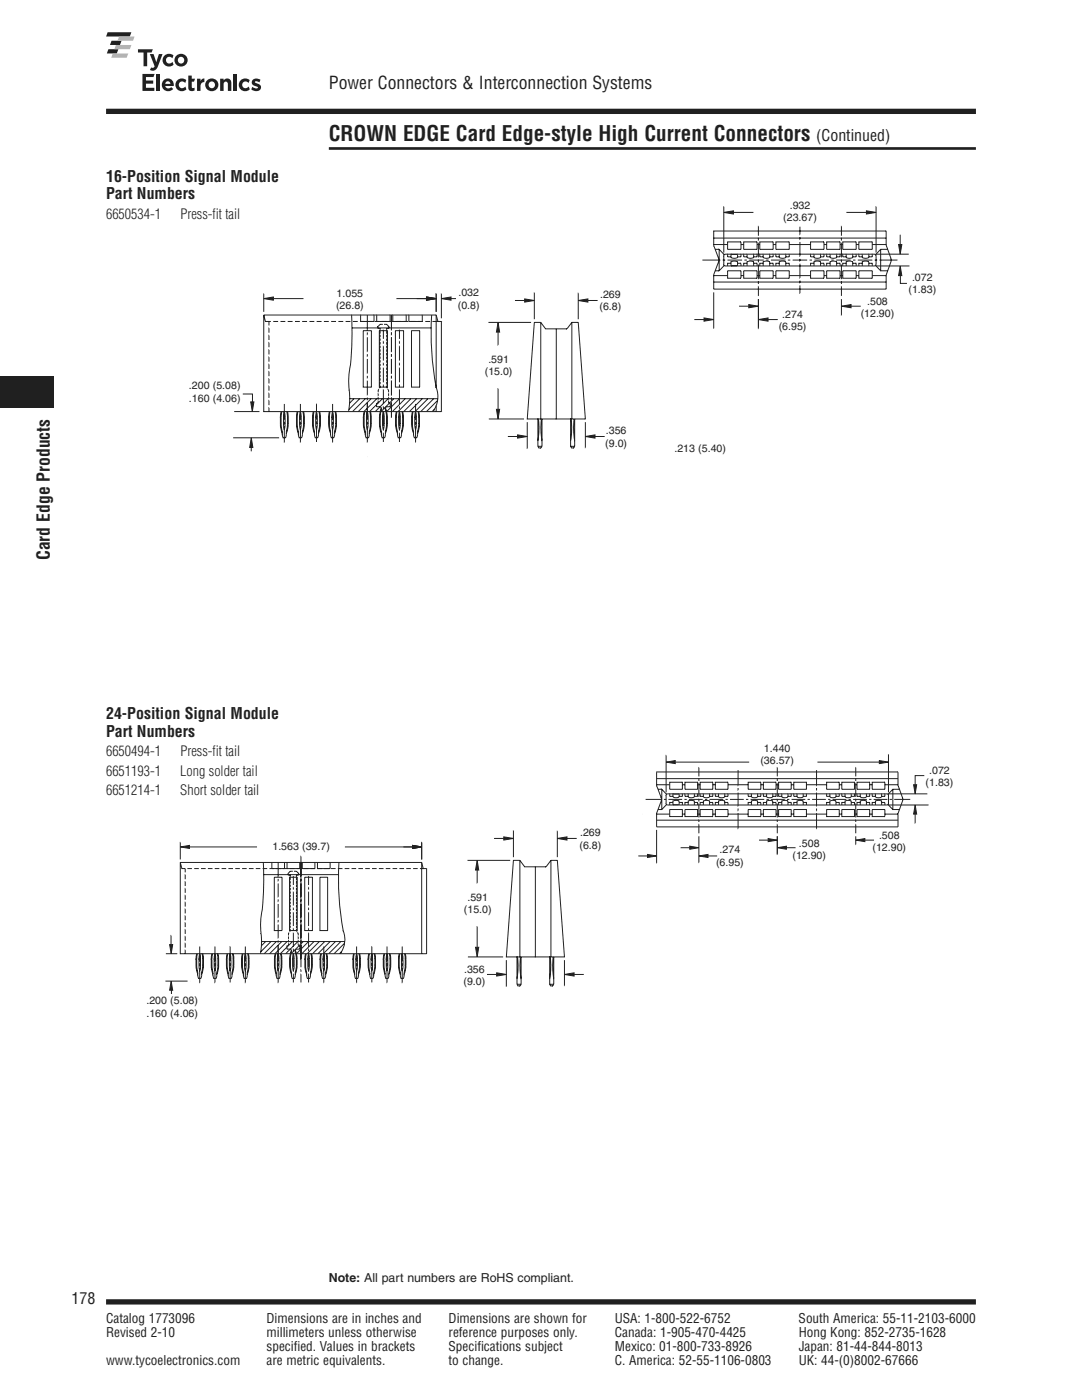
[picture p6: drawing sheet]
<svg xmlns="http://www.w3.org/2000/svg" width="216mm" height="279mm" viewBox="0 0 216 279" stroke-linecap="round" stroke-linejoin="round" font-family="sans-serif">
<path d="M21.2 259.8h173.5" fill="none" stroke="#231f20" stroke-width="1.1" stroke-linecap="butt"/>
<path d="M65.6 29.6h129.1" fill="none" stroke="#231f20" stroke-width=".53"/>
<path d="M0 83.6h10.6v40.2h-10.6z" fill="#fff"/>
<path d="M0 75.1h10.6v6.4h-10.6z" fill="#231f20"/>
<g fill="#fff">
<path d="M65.6 254h129.1v3.2h-129.1z"/>
<path d="M154.5 6.4h40.2v12.3h-40.2z"/>
</g>
<path d="M21.2 22.2h173.5" fill="none" stroke="#231f20" stroke-width="1.1" stroke-linecap="butt"/>
<path d="M21.2 6.4h40.2v13.8h-40.2z" fill="#fff"/>
<g fill="#231f20">
<path d="M21.5 6.4h4.7l-.3 .9h-4.7z"/>
<path d="M22.3 8.1h2l-.4 .9h-2z"/>
<path d="M21.6 9.8h2l-.3 .9h-2z"/>
</g>
<g fill="#b1b4b6">
<path d="M23.8 7.3h3.1l-.4 .8h-3.1z"/>
<path d="M23.1 9h3.1l-.3 .8h-3.1z"/>
<path d="M22.5 10.7h3.1l-.3 .8h-3.1z"/>
</g>
<g fill="#231f20">
<path d="M29.9 10.8h.7l.6 1.6 .5-1.6h.7l-.9 2.5a1.05 1.05 0 0 1-1.6 .7l.3-.5h.4l.3-.3z"/>
<path d="M27.5 9.8h3l-.3 .7h-.8v2.7h-.8v-2.7h-1.1z"/>
<path d="M32.9 11a1.34 1.34 0 0 1 1.7 .1l-.2 .5a.69 .69 0 0 0-1.1-.1 .69 .69 0 0 0 .1 1.1 .69 .69 0 0 0 1-.3l.2 .6a1.28 1.28 0 0 1-1.8-.1 1.28 1.28 0 0 1 .1-1.8z"/>
<path d="M28.4 14.8h2.5l-.3 .6h-1.5v.7h1.5v.6h-1.5v.8h1.7v.6h-2.4z"/>
<path d="M31.2 14.8h.7v3.3h-.7z"/>
<path d="M37.6 15.1h.7v.6h.6l-.2 .6h-.4v1a.33 .33 0 0 0 .5 .2v.5l-.3 .2a.7 .7 0 0 1-.9-.7z"/>
<path d="M43.9 15.7h.7v.4a.84 .84 0 0 1 1-.4 .84 .84 0 0 1 .6 .9v1.5h-.7l-.1-1.6a.43 .43 0 0 0-.7 0l-.1 1.6h-.7z"/>
<path d="M46.6 14.8h.7v.6h-.7z"/>
<path d="M46.6 15.7h.7v2.4h-.7z"/>
<path d="M50.5 15.9a1.33 1.33 0 0 1 1.5 0l-.2 .5-.3-.1a.45 .45 0 0 0-.6 .1l.1 .1a1.06 1.06 0 0 1 1 1.2 1.31 1.31 0 0 1-1.9 .1l.2-.5 .3 .2a.58 .58 0 0 0 .9 0l-.2-.2a1.03 1.03 0 0 1-1-1.2z"/>
<path d="M35.5 15.9a1.34 1.34 0 0 1 1.7 .1l-.2 .6a.69 .69 0 0 0-1.1-.2 .69 .69 0 0 0 .1 1.1 .69 .69 0 0 0 1-.2l.2 .5a1.28 1.28 0 0 1-1.9 0 1.28 1.28 0 0 1 .2-1.9z"/>
<path d="M48.1 15.9a1.34 1.34 0 0 1 1.7 .1l-.2 .6a.69 .69 0 0 0-1.1-.2 .69 .69 0 0 0 .1 1.1 .69 .69 0 0 0 1-.2l.2 .5a1.28 1.28 0 0 1-1.8 0 1.28 1.28 0 0 1 .1-1.9z"/>
<path d="M39.3 15.7h.7v.5a.75 .75 0 0 1 .8-.5v.7a.72 .72 0 0 0-.8 .8v.9h-.7z"/>
<path d="M35.5 12a.66 .66 0 0 1 1.3 0 .66 .66 0 0 1-1.3 0zM34.8 12a1.3 1.3 0 0 0 2.6 0 1.3 1.3 0 0 0-2.6 0z"/>
<path d="M33.2 16.3a.51 .51 0 0 1 .8 .4h-1zM32.8 15.9a1.29 1.29 0 0 0-.2 1.9 1.29 1.29 0 0 0 2-.1l-.4-.3-.2 .1a.66 .66 0 0 1-1-.3h1.7a1.22 1.22 0 0 0-.5-1.3 1.22 1.22 0 0 0-1.4 0z"/>
<path d="M41.6 16.9a.66 .66 0 0 1 1.3 0 .66 .66 0 0 1-1.3 0zM41 17a1.3 1.3 0 0 0 2.6 0 1.3 1.3 0 0 0-2.6 0z"/>
</g>
<g fill="#fff">
<path d="M65.6 24.9h129.1v4.2h-129.1z"/>
<path d="M21.2 6.4h40.2v13.8h-40.2z"/>
</g>
<g fill="#231f20">
<path d="M21.5 6.4h4.7l-.3 .9h-4.7z"/>
<path d="M22.3 8.1h2l-.4 .9h-2z"/>
<path d="M21.6 9.8h2l-.3 .9h-2z"/>
</g>
<g fill="#b1b4b6">
<path d="M23.8 7.3h3.1l-.4 .8h-3.1z"/>
<path d="M23.1 9h3.1l-.3 .8h-3.1z"/>
<path d="M22.5 10.7h3.1l-.3 .8h-3.1z"/>
</g>
<g fill="#231f20">
<path d="M29.9 10.8h.7l.6 1.6 .5-1.6h.7l-.9 2.5a1.05 1.05 0 0 1-1.6 .7l.3-.5h.4l.3-.3z"/>
<path d="M27.5 9.8h3l-.3 .7h-.8v2.7h-.8v-2.7h-1.1z"/>
<path d="M32.9 11a1.34 1.34 0 0 1 1.7 .1l-.2 .5a.69 .69 0 0 0-1.1-.1 .69 .69 0 0 0 .1 1.1 .69 .69 0 0 0 1-.3l.2 .6a1.28 1.28 0 0 1-1.8-.1 1.28 1.28 0 0 1 .1-1.8z"/>
<path d="M28.4 14.8h2.5l-.3 .6h-1.5v.7h1.5v.6h-1.5v.8h1.7v.6h-2.4z"/>
<path d="M31.2 14.8h.7v3.3h-.7z"/>
<path d="M37.6 15.1h.7v.6h.6l-.2 .6h-.4v1a.33 .33 0 0 0 .5 .2v.5l-.3 .2a.7 .7 0 0 1-.9-.7z"/>
<path d="M43.9 15.7h.7v.4a.84 .84 0 0 1 1-.4 .84 .84 0 0 1 .6 .9v1.5h-.7l-.1-1.6a.43 .43 0 0 0-.7 0l-.1 1.6h-.7z"/>
<path d="M46.6 14.8h.7v.6h-.7z"/>
<path d="M46.6 15.7h.7v2.4h-.7z"/>
<path d="M50.5 15.9a1.33 1.33 0 0 1 1.5 0l-.2 .5-.3-.1a.45 .45 0 0 0-.6 .1l.1 .1a1.06 1.06 0 0 1 1 1.2 1.31 1.31 0 0 1-1.9 .1l.2-.5 .3 .2a.58 .58 0 0 0 .9 0l-.2-.2a1.03 1.03 0 0 1-1-1.2z"/>
<path d="M35.5 15.9a1.34 1.34 0 0 1 1.7 .1l-.2 .6a.69 .69 0 0 0-1.1-.2 .69 .69 0 0 0 .1 1.1 .69 .69 0 0 0 1-.2l.2 .5a1.28 1.28 0 0 1-1.9 0 1.28 1.28 0 0 1 .2-1.9z"/>
<path d="M48.1 15.9a1.34 1.34 0 0 1 1.7 .1l-.2 .6a.69 .69 0 0 0-1.1-.2 .69 .69 0 0 0 .1 1.1 .69 .69 0 0 0 1-.2l.2 .5a1.28 1.28 0 0 1-1.8 0 1.28 1.28 0 0 1 .1-1.9z"/>
<path d="M39.3 15.7h.7v.5a.75 .75 0 0 1 .8-.5v.7a.72 .72 0 0 0-.8 .8v.9h-.7z"/>
<path d="M35.5 12a.66 .66 0 0 1 1.3 0 .66 .66 0 0 1-1.3 0zM34.8 12a1.3 1.3 0 0 0 2.6 0 1.3 1.3 0 0 0-2.6 0z"/>
<path d="M33.2 16.3a.51 .51 0 0 1 .8 .4h-1zM32.8 15.9a1.29 1.29 0 0 0-.2 1.9 1.29 1.29 0 0 0 2-.1l-.4-.3-.2 .1a.66 .66 0 0 1-1-.3h1.7a1.22 1.22 0 0 0-.5-1.3 1.22 1.22 0 0 0-1.4 0z"/>
<path d="M41.6 16.9a.66 .66 0 0 1 1.3 0 .66 .66 0 0 1-1.3 0zM41 17a1.3 1.3 0 0 0 2.6 0 1.3 1.3 0 0 0-2.6 0z"/>
</g>
<g fill="#fff">
<path d="M21.2 141.1h40.2v18.5h-40.2z"/>
<path d="M32.7 167.5h56.7v30.8h-56.7z"/>
</g>
<path d="M36 168.1v3.4M37.8 169h13.5M68.8 169h13.5M84.1 168.1v3.4" fill="none" stroke="#231f20" stroke-width=".2"/>
<path d="M36 169l1.8-.3v.6z" fill-rule="evenodd" fill="#231f20" stroke="#231f20" stroke-width=".2"/>
<path d="M82.3 168.7l1.8 .3-1.8 .3z" fill-rule="evenodd" fill="#00a650" stroke="#231f20" stroke-width=".2"/>
<g fill="none" stroke="#231f20" stroke-width=".2">
<path d="M36 172.1l.3 1.2h.7v.8M36 172.1v18.2M36 172.1h.1M36 172.1h48.1M37 178.6v1M37 177.3v.9M37 175.9v.9M37 174.6v.9M37.4 173.3h.9M38.8 173.3h.9M40.1 173.3h.9M41.5 173.3h.9"/>
<path d="M42.9 173.3h.9M44.2 173.3h.9M45.6 173.3h.9M47 173.3h.9M48.3 173.3h.9M49.7 173.3h.9M51.1 173.3h.9M52.4 173.3h.9M52.6 172.1v4.7l-.2 3.8a18.4 18.4 0 0 0-.3 5.7l.1 2.3-.2 1.7M52.6 174.6h15M53.8 173.3h.9M54.3 172.1l-.1 1.2h2.6v-1.2"/>
<path d="M54.7 175.1h1.6v10.6h-1.6zM55.1 173.3h1M55.5 172.1v2.8M55.5 175.4v.5M55.5 176.3v2.7M55.5 179.5v.4M56.5 173.3h.9M57.3 172.1v1.2h2.5v-1.2M57.8 175.1h1.5v10.6h-1.5zM57.9 173.3h.9M57.9 173.9h.1M57.9 173.9l-.4 .5v.2h.4v.3"/>
<path d="M57.9 175.2v.4M57.9 175.9v.4M57.9 176.5v.5M57.9 177.2v.5M57.9 177.9v.5M57.9 178.6v.4M57.9 179.3v.4M57.9 180v.4M57.9 173.9h.5M58.5 178v2.7M58.5 177.1v.4M58.5 174.9v1.7"/>
<path d="M58.7 173.9h.5M59.2 173.9h.1M59.2 173.9l.4 .5v.2h-.4v.3M59.2 175.2v.4M59.2 175.9v.4M59.2 176.5v.5M59.2 177.2v.5M59.2 177.9v.5M59.2 178.6v.4M59.2 179.3v.4M59.2 180v.4M59.2 173.3h.9"/>
<path d="M60.1 172.1v2.8M60.1 175.4v.5M60.1 176.3v2.7M60.1 179.5v.4M60.1 178v2.7M60.1 177.1v.5M60.1 173.9v2.7M60.1 173v.5M60.1 170.9v1.6M60.3 172.1v1.2h2.5M60.6 173.3h.9M60.8 175.1h1.5l.1 10.6h-1.6z"/>
<path d="M61.6 178v2.7M61.6 177.1v.4M61.6 174.9v1.7M62 173.3h.9M62.8 172.1v1.2M63.3 173.3h.9M63.4 172.1l-.1 1.2M63.8 175.1h1.6v10.6h-1.6zM64.7 173.3h.9M65.9 172.1v1.2h-2.6M66.1 173.3h.9M67.4 173.3h.9"/>
<path d="M67.6 172.1a55.9 55.9 0 0 0 .9 13.7 4.7 4.7 0 0 1-.6 4.5M68.8 173.3h.9M70.2 173.3h.9M71.5 173.3h.9M72.9 173.3h.9M74.3 173.3h.9M75.6 173.3h.9M77 173.3h.9M78.3 173.3h1M79.7 173.3h.9M80.5 169h1.8M81.1 173.3h.9"/>
<path d="M82.3 168.7l1.8 .3-1.8 .3zM82.4 173.3h.9M83.8 173.3h.6M84.1 172.1l.4 1.2M84.1 172.1h.1M84.1 169h.1M84.1 172.1v18.2M84.1 168.1v3.4M84.5 173.3h.6v17h-49.1M85.3 173.3h.1M33 195.8h4.4M33.1 190.3h2.3"/>
<path d="M34.1 186.7v1.8M34.2 195.8h.1M34.2 197.4v1M36 190.3h.1M37 189.6v.7M37 188.2v.9M37 186.8v1M37 185.5v.9M37 184.1v.9M37 182.7v1M37 181.4v.9M37 180v.9"/>
<path d="M38 195.8h.1M39.2 190.3l-.1 2.7 .4 1.4M39.4 190.3l-.1 2.4 .3 2.6h.5l.1-.5 .3-2.1-.2-2.4M39.8 190.4l-.1 2.3 .1 1M39.8 193.7h.1M39.9 190.4h.1M39.9 188.9v2.9M39.9 192.3v.4M39.9 193.2v2.9M39.9 196.1h.1M39.9 190.4l.1 1-.1 2.3M40.5 190.3l.1 2.7-.4 1.4"/>
<path d="M42.3 190.3l-.1 2.7 .3 1.4M42.4 190.3l-.1 2.4 .2 2.1 .2 .5h.4M42.9 190.4l-.2 2.3 .2 1M42.9 193.7h.1M42.9 190.4h.1M42.9 188.9v2.9M42.9 192.3v.4M42.9 193.2v2.9M42.9 196.1h.1M42.9 190.4l.1 1-.1 2.3M43.3 194v.6M43.3 194.6l-.2 .7"/>
<path d="M43.4 190.3l.1 2.4-.2 1.3M43.5 190.3l.1 2.7-.3 1.4M45.3 190.3l-.1 2.7 .3 1.4M45.4 190.3l-.1 2.7 .4 2.3h.5l.1-.5 .2-2.1-.1-2.4M45.9 190.3l.2 1.1-.2 2.3-.1-1zM45.9 193.2v2.9M45.9 192.3v.4M45.9 188.9v2.9M46.5 190.3l.1 2.7-.3 1.4M48.3 190.3l-.1 2.7 .4 1.4M48.5 190.3l-.1 2.4 .3 2.6h.5l.1-.3 .3-2.3M49 188.9v2.9"/>
<path d="M49 192.3v.4M49 193.2v2.9M49.1 191.4l-.2-1.1-.1 1.1 .1 2.3 .2-1M49.1 191.4v1.3M49.4 190.3l.2 1.1M49.6 191.4v1.3M49.6 190.3l.1 2.7-.4 1.4M52.2 187.9h16.6M53 187.9l-.8 .8M54.1 187.9l-2.1 2M54.9 190.3l-.1 2.7 .3 1.4M55 190.3l-.1 2.4 .2 2.1 .2 .5h.4"/>
<path d="M55.2 187.9l-2.5 2.4M55.5 190.4l-.1 2.3 .1 1M55.5 193.7h.1M55.5 190.4h.1M55.5 188.9v2.9M55.5 192.3v.4M55.5 193.2v2.9M55.5 180.4v2.7M55.5 183.6v.4M55.5 184.5v2.7M55.5 187.7v.4M55.5 188.6v2.8"/>
<path d="M55.5 196.1h.1M55.5 190.4l.2 1-.2 2.3M55.9 194v.6M55.9 194.6l-.2 .7M56 190.3l.1 2.4-.2 1.3M56.1 190.3l.1 1.1M56.2 187.9l-2.4 2.4M56.3 191.4l-.1 1.3M56.3 192.7l-.4 1.7M57.3 187.9l-2.4 2.4M57.5 189.9l-.5 .4M57.6 188.3v.3l-.4 .2v.6l.8 .1a1.85 1.85 0 0 1 0 1.6v1.9l.3 2.3h.5l.1-.3 .2-2v-1.9l-.2-1.5 .4 1.8"/>
<path d="M57.6 187.6v.5M57.6 186.9v.5M57.7 186.1l-.1 .6M57.9 180.6v.5M57.9 181.3v.5M57.9 182v.5M57.9 182.7v.4M57.9 183.4v.4M57.9 184v.5M57.9 184.7v.5M57.9 185.4l-.1 .5M58.1 189.7l-.3 1.4v1.6l.4 1.7"/>
<path d="M58.4 187.9l-2.5 2.4M58.5 190.3l.2 1.1-.2 2.3-.1-1zM58.5 194.4v1.7M58.5 193.5v.4M58.5 190.3v2.7M58.5 189.4v.4M58.5 186.2v2.7M58.5 185.3v.4M58.5 182.1v2.7M58.5 181.2v.4M59.2 180.6v.5M59.2 181.3v.5"/>
<path d="M59.2 182v.5M59.2 182.7v.4M59.2 183.4v.4M59.2 184v.5M59.2 184.7v.5M59.2 185.4l.1 .5M59.3 191.4v1.3M59.3 192.7l-.4 1.7M59.4 186.1l.1 .6M59.4 187.9l-1.9 2M59.5 188.3v.3l.3 .2v.6M59.5 187.6v.5"/>
<path d="M59.5 186.9v.5M59.8 189.4h-.7l-.2 .3M60.1 180.4v2.7M60.1 183.6v.4M60.1 184.5v2.7M60.1 187.7v.4M60.1 188.6v2.8M60.1 194.4v1.7M60.1 193.5v.4M60.1 190.3v2.7M60.1 189.4v.4M60.1 186.2v2.7"/>
<path d="M60.1 185.3v.4M60.1 182.1v2.7M60.1 181.2v.4M60.5 187.9l-2.4 2.4M61 190.3l-.2 2.7 .4 1.4M61.1 190.3l-.1 2.7 .3 2.3h.5l.1-.5 .3-2.1-.1-2.4M61.6 194.4v1.7M61.6 193.5v.4M61.6 190.3v2.7M61.6 189.4v.4M61.6 186.2v2.7M61.6 185.3v.4"/>
<path d="M61.6 182.1v2.7M61.6 181.2v.4M61.6 187.9l-2.4 2.4M61.7 191.4l-.1-1.1-.2 1.1 .2 2.3 .1-1M61.7 191.4v1.3M62.2 190.3l.1 2.7-.3 1.4M62.7 187.9l-2.5 2.4M63.7 187.9l-2.4 2.4M64 190.3l-.1 2.7 .3 1.4M64.1 190.3l-.1 2.4 .2 1.3M64.2 194v.6M64.6 190.4l-.1 2.3 .1 1"/>
<path d="M64.6 193.7h.1M64.6 190.4h.1M64.6 188.9v2.9M64.6 192.3v.4M64.6 193.2v2.9M64.6 190.4l.2 1-.2 2.3M64.8 187.9l-2.4 2.4M65.1 190.3l.1 2.7-.4 2.3h-.4l-.2-.7M65.2 190.3l.1 2.7-.3 1.4M65.9 187.9l-2.5 2.4M67 187.9l-2.5 2.4M68 187.9l-2.4 2.4"/>
<path d="M68.2 189.9l-.5 .4M68.8 188.2l-2.1 2.1M70.5 190.3l-.1 2.7 .4 1.4M70.7 190.3l-.1 2.7 .3 2.3h.5l.1-.2 .3-2.4M71.1 190.4l.2 1-.1 2.3-.2-1zM71.2 188.9v2.9M71.2 192.3v.4M71.2 193.2v2.9M71.6 190.3l.2 1.1M71.8 191.4v1.3M71.8 190.3l.1 2.7-.4 1.4M73.6 190.3l-.1 2.7 .3 1.4"/>
<path d="M73.7 190.3l-.1 2.7 .4 2.3h.4l.1-.3 .3-2.3M74.2 190.3l.1 1.1-.1 2.3-.2-1zM74.2 193.2v2.9M74.2 192.3v.4M74.2 188.9v2.9M74.7 190.3l.1 1.1M74.8 191.4v1.3M74.8 190.3l.1 2.7-.3 1.4M76.6 190.3l-.1 2.7 .3 1.4M76.8 190.3l-.2 2.4 .4 2.6h.5l.1-.5 .2-2.1-.1-2.4M77.2 190.4l-.1 2.3 .1 1M77.2 193.7h.1"/>
<path d="M77.2 190.4h.1M77.2 188.9v2.9M77.2 192.3v.4M77.2 193.2v2.9M77.2 190.4l.2 2.3-.2 1M77.8 190.3l.2 2.4-.4 1.7M79.6 190.3l-.1 2.7 .4 1.4M79.8 190.3l-.1 2.4 .3 2.6h.5l.1-.5 .3-2.1-.2-2.4M80.2 190.4l-.1 2.3 .1 1M80.2 193.7h.1M80.3 190.4h.1M80.3 188.9v2.9"/>
<path d="M80.3 192.3v.4M80.3 193.2v2.9M80.3 196.1h.1M80.3 190.4l.1 2.3-.1 1M80.9 190.3l.1 2.4-.4 1.7"/>
</g>
<g fill="#231f20" stroke="#231f20" stroke-width=".2">
<path d="M82.3 168.7l1.8 .3-1.8 .3z" fill-rule="evenodd"/>
<path d="M33.8 188.5h.7l-.3 1.8z" fill-rule="evenodd"/>
<path d="M34.2 195.8l.3 1.8h-.7z" fill-rule="evenodd"/>
</g>
<path d="M126.8 149.7h59.4v23.4h-59.4z" fill="#fff"/>
<g fill="none" stroke="#231f20" stroke-width=".2">
<path d="M128.8 159.5h3.2M131 156.6h.1M131 155.4h48.2M131 156.6h2.6M131.3 157.5h.8M132.1 157.5v4.1M132.1 157.5l.9 1M132.5 159.5h.4M132.9 150.7v7.4M133.4 159.5h2.7M133.6 156.1h2.6v1.4h-2.6zM133.6 158.4v.5h.7"/>
<path d="M134.3 158.4v.7l.6 .1 .6-.1v-.7M134.4 158.5h1M134.4 158.4v.1M134.7 152.1h14.8M136.2 158.4v.5h-.7M136.2 156.6h.5M136.6 159.5h.4M136.7 156.1h2.5v1.4h-2.5zM136.7 158.4v.5h.6M137.3 158.4v.7l.6 .1 .7-.1M137.5 159.5h2.7M138.6 159.9l-.7-.2-.6 .2v.8"/>
<path d="M138.6 158.4v.7M138.6 159.9v.8M139.2 158.4v.5h-.6M139.2 156.6h.5M139.5 159.5v.5M139.5 156.3v2.7M139.5 155.4v.5M139.5 153.2v1.7M139.7 156.1h2.5v1.4h-2.5zM139.7 158.4v.5h.7M140.4 158.4v.7l.6 .1 .6-.1v-.7M140.7 159.5h.4"/>
<path d="M141.6 159.5h2.7M142.2 156.6h.5M142.2 158.4v.5h-.6M142.7 156.1h2.6v1.4h-2.6zM142.7 158.4v.5h.7M143.4 158.4v.7l.6 .1 .6-.1v-.7M144.8 159.5h.4M145.3 158.4v.5h-.7M145.3 156.6h4M145.7 159.5h2.7M147.3 153.7v3.1M147.3 157.3v.4"/>
<path d="M147.3 158.2v2.7M148.9 159.5h.4M149.3 156.1h2.5v1.4h-2.5zM149.3 158.4v.5h.6M149.8 159.5h2.7M149.9 158.4v.7l.7 .1 .6-.1M151.2 159.9l-.6-.2-.7 .2v.8M151.2 158.4v.7M151.2 159.9v.8M151.8 158.4v.5h-.6M151.8 156.6h.5M152.3 156.1h2.6l-.1 1.4h-2.5v-1.4"/>
<path d="M152.3 158.4v.5h.7M152.9 159.5h.5M153 158.4v.7l.6 .1 .6-.1v-.7M153.9 159.5h2.7M154.9 158.4l-.1 .5h-.6M154.9 156.6h.5M155.1 159.5v.5M155.1 156.3v2.7M155.1 155.4v.5M155.1 153.2v1.7M155.4 156.1h2.5v1.4h-2.5v-1.4M155.4 158.4v.5h.6"/>
<path d="M156 158.4v.7l.6 .1 .6-.1v-.7M157 159.5h.5M157.9 158.4v.5h-.7M157.9 156.6h.5M158 159.5h2.7M158.4 156.1h2.5v1.4h-2.5zM158.4 158.4v.5h.6M159 158.4v.7l.7 .1 .6-.1v-.7M160.9 158.4v.5h-.6M160.9 156.6h4M161.1 159.5h.5M162 159.5h2.8"/>
<path d="M162.9 153.7v3.1M162.9 157.3v.4M162.9 158.2v2.7M163.1 152.1h12.4M164.9 156.1h2.6v1.4h-2.6zM165 158.4l-.1 .5h.7M165.2 159.5h.5M165.6 158.4v.7l.6 .1 .6-.1v-.7M166.1 159.5h2.8M167.5 156.6h.5M167.5 158.4v.5h-.7M168 156.1h2.5v1.4h-2.5z"/>
<path d="M168 158.4v.5h.6M168.6 158.4v.7l.6 .1 .7-.1v-.7M169.3 159.5h.5M170.2 159.5h2.8M170.5 156.6h.5M170.5 158.4v.5h-.6M170.8 159.5v.5M170.8 156.3v2.7M170.8 155.4v.5M170.8 153.2v1.7M171 156.1h2.5v1.4h-2.5zM171 158.4v.5h.7"/>
<path d="M171.7 158.4v.7l.6 .1 .6-.1v-.7M173.4 159.5h.5M173.5 156.6h.5M173.5 158.4v.5h-.6M174 158.4v.5h.7M174.3 159.5h2.8M174.7 158.4v.7l.6 .1 .6-.1M175.9 159.9l-.6-.2-.6 .2v.8M175.9 158.9h.7M175.9 159.9v.8M175.9 158.4v.7M176.6 157.5v-1.4h-2.6v1.4h2.6"/>
<path d="M176.6 156.6h2.6M176.6 158.4v.5M176.6 158.4h.1M177.2 158.4h7.8M177.3 158.7l-.3-.3h-43.8l-.3 .3v1.6M177.3 152.1h.1M177.3 158.7h.1M177.3 150.6v7.5M177.3 158.7v1.6l-.3 .4h-43.8l-.3-.4M177.5 159.5h.5M178.2 157.5v4.1M178.2 157.5h1.3"/>
<path d="M178.2 157.5l-1 1M178.4 159.5h3.2M179.2 156.6v-2.5h-48.2v2.7l1 2.6-1 3.1M179.2 156.6l1 2.9-1 3M179.2 155.4h.1M179.2 154.1h.1M184.4 154.8h-1.8v1.8M127.4 170.8h1.8M128.2 162.5h.1M131 162.5h.1M131 165.6v6.6M131 163.7h48.2"/>
<path d="M131 162.5v2.5h48.2v-2.5M131 162.5h2.6M131.3 161.6h.8M133 160.6l-.9 1M133.6 161.6h2.6v1.4h-2.6zM134.3 160.7v-.8l.6-.2 .6 .2v.8M134.3 160.1h-.7v.6M134.4 160.6v.1M134.4 160.6h1M135.5 160.1h.7v.6M135.8 169.2h1.8M136.2 162.5h.5"/>
<path d="M136.7 161.6h2.5v1.4h-2.5zM137.3 160.1h-.6v.6M138.6 160.1h.6v.6M139.2 162.5h.5M139.5 166.9v5.3M139.5 170.8h.1M139.5 166.3h.1M139.5 164.5v1.8M139.5 163.6v.4M139.5 160.4v2.7M139.7 161.6h2.5v1.4h-2.5zM140.4 160.7v-.8l.6-.2 .6 .2v.8"/>
<path d="M140.4 160.1h-.7v.6M141.3 170.8h1.8M141.6 160.1h.6v.6M142.2 162.5h.5M142.7 161.6h2.6v1.4h-2.6zM143.4 160.7v-.8l.6-.2 .6 .2v.8M143.4 160.1h-.7v.6M144.6 160.1h.7v.6M145.3 162.5h4M147.3 161.4v.4M147.3 162.3v3.1M149.3 161.6h2.5v1.4h-2.5z"/>
<path d="M149.9 160.1h-.6v.6M151.2 160.1h.6v.6M151.5 167.7h1.8M151.8 162.5h.5M152.3 163h2.6l-.1-1.4h-2.5v1.4M152.3 160.1h.7M152.3 160.1v.6M153 160.7v-.8l.6-.2 .6 .2v.8M154.2 160.1h.7l-.1 .6M154.9 162.5h.5M155.1 166.3h.1M155.1 169.2h.1"/>
<path d="M155.1 170.4v-3.5v3.6M155.1 164.5v1.8M155.1 163.6v.4M155.1 160.4v2.7M155.4 163h2.5v-1.4h-2.5v1.4M155.4 160.1h.6M155.4 160.1v.6M156 160.7v-.8l.6-.2 .6 .2v.8M156.9 169.2h1.8M157.2 160.1h.7v.6M157.9 162.5h.5M158.4 161.6h2.5v1.4h-2.5z"/>
<path d="M159 160.7v-.8l.7-.2 .6 .2v.8M159 160.1h-.6v.6M160.3 160.1h.6v.6M160.9 162.5h4M162.9 161.4v.4M162.9 162.3v3.1M164.9 161.6h2.6v1.4h-2.6zM165.6 160.7v-.8l.6-.2 .6 .2v.8M165.6 160.1h-.7v.6M166.8 160.1h.7v.6M167.5 162.5h.5M168 161.6h2.5v1.4h-2.5z"/>
<path d="M168.6 160.7v-.8l.6-.2 .7 .2v.8M168.6 160.1h-.6v.6M169.9 160.1h.6v.6M170.5 162.5h.5M170.8 166.9v1.7M170.8 166.3h.1M170.8 167.7h.1M170.8 164.5v1.8M170.8 163.6v.4M170.8 160.4v2.7M171 161.6h2.5v1.4h-2.5zM171.7 160.7v-.8l.6-.2 .6 .2v.8"/>
<path d="M171.7 160.1h-.7v.6M172.6 167.7h1.8M172.9 160.1h.6v.6M173.5 162.5h.5M174.7 160.1h-.7v.6M175.9 160.1h.7v.6M176.6 161.6v1.4h-2.6v-1.4h2.6M176.6 162.5h2.6M177.2 160.6l1 1M177.2 160.7h8.1M178.2 161.6h1.3M179.2 163.7h.1"/>
<path d="M182.6 162.5v1.8"/>
</g>
<g fill="#231f20" stroke="#231f20" stroke-width=".2">
<path d="M129.2 170.5l1.8 .3-1.8 .3z" fill-rule="evenodd"/>
<path d="M139.5 170.8l1.8-.3v.6z" fill-rule="evenodd"/>
<path d="M137.6 168.9l1.9 .3-1.9 .3z" fill-rule="evenodd"/>
<path d="M155.1 169.2l1.8-.3v.6z" fill-rule="evenodd"/>
<path d="M132.9 152.1l1.8-.3v.6z" fill-rule="evenodd"/>
<path d="M175.5 151.8l1.8 .3-1.8 .3z" fill-rule="evenodd"/>
<path d="M153.3 167.4l1.8 .3-1.8 .3z" fill-rule="evenodd"/>
<path d="M170.8 167.7l1.8-.3v.6z" fill-rule="evenodd"/>
<path d="M182.6 160.7l.3 1.8h-.6z" fill-rule="evenodd"/>
<path d="M182.3 156.6h.6l-.3 1.8z" fill-rule="evenodd"/>
</g>
<path d="M93 165.5h23.8v32.4h-23.8z" fill="#fff"/>
<g fill="none" stroke="#231f20" stroke-width=".2">
<path d="M93.3 171.7h8.5M95.2 173.6v2.6M95.2 171.7h.1M98.6 167.3h1.9M102.4 171.7l-1.4 19.3M102.4 171.7h.1M102.5 171.7h1.2M102.5 165.8l-.1 5.3M103.7 171.7v19.3M103.7 171.7l1 1.3h4.3M103.7 171.7h.1M106.8 173v18"/>
<path d="M108.9 173h.1M109.9 171.7v19.3M109.9 171.7l-.9 1.3M109.9 171.7h.1M109.9 171.7h1.3M111.2 171.7l1.4 19.3M111.2 171.7h.1M111.2 167.3h.1M111.2 165.9v5.2M113.1 167.3h2M93.4 191h7M95.2 184.9v4.2"/>
<path d="M97.2 194.5h1.9M101 191.6v5.3M101 191h.1M101 191h11.6M103.2 196.4l.1 .4h.5l.2-.4M103.2 191v5.4M103.3 191l.1 2.5-.2 1.8M103.9 191a13.8 13.8 0 0 0 .1 4.3M104 191v5.4h-.8M109.7 196.4l.2 .4M109.7 196.4h.8M109.7 191v5.4"/>
<path d="M109.8 191l.1 2.5-.2 1.8M110.4 191a14.2 14.2 0 0 0 .1 4.3M110.5 191v5.4M110.5 196.4l-.2 .4h-.4M112.6 191.6v5.1M112.6 194.5h.1M112.6 191h.1M114.6 194.5h1.9"/>
</g>
<g fill="#231f20" stroke="#231f20" stroke-width=".2">
<path d="M99.1 194.1l1.9 .4-1.9 .3z" fill-rule="evenodd"/>
<path d="M112.6 194.5l2-.4v.7z" fill-rule="evenodd"/>
<path d="M94.9 189.1h.6l-.3 1.9z" fill-rule="evenodd"/>
<path d="M95.2 171.7l.3 1.9h-.6z" fill-rule="evenodd"/>
<path d="M100.5 167l1.9 .3-1.9 .4z" fill-rule="evenodd"/>
<path d="M111.2 167.3l1.9-.3v.7z" fill-rule="evenodd"/>
</g>
<g fill="#fff">
<path d="M28.4 198.6h12v5.8h-12z"/>
<path d="M21.2 33.9h40.2v14.4h-40.2z"/>
<path d="M46.5 58.5h44.5v35.2h-44.5z"/>
</g>
<g fill="none" stroke="#231f20" stroke-width=".2">
<path d="M83.2 59.6h1.9M87 58.6v3.6M88.1 58.6v4.9M90 59.6h1M52.6 62.9v19.2M52.6 62.9l.4 1.3h1M52.6 62.9h34.4l.4 1.3M53.7 79.9v1M53.7 78.4v1M53.7 77v1M53.7 75.6v.9M53.7 74.1v1"/>
<path d="M53.7 72.7v.9M53.7 71.2v1M53.7 69.8v.9M53.7 68.3v1M53.7 66.9v1M53.7 65.4v1M53.7 64.2v.8M54.5 64.2h1M56 64.2h.9M57.4 64.2h1M58.9 64.2h.9M60.3 64.2h1"/>
<path d="M61.8 64.2h.9M63.2 64.2h1M64.6 64.2h1M66.1 64.2h.9M67.5 64.2h1M69 64.2h.9M70.4 64.2h1M71.9 64.2h.9M73.3 64.2h1M74.8 64.2h.9M76.2 64.2h1M77.7 64.2h.9"/>
<path d="M78.1 62.9v3M78.1 66.3v.5M78.1 67.3v2.9M78.1 70.7v.4M78.1 71.6v2.9M78.1 75v.5M78.1 76v2.9M78.1 79.3v.5M79.1 64.2h.9M80.5 64.2h1M82 64.2h.9M83.4 64.2h1"/>
<path d="M84.9 64.2h.9M86.3 64.2h1.1M87.4 64.2h.7v17.9h-35.5M88.3 64.2h.1M52.6 82.1h.1M53.7 81.3v.8M56.7 88.3h.1M59.9 88.3h.1M66.4 88.3h.1M73.3 88.3h.1M73.3 91.2h.1M78.1 80.3v3"/>
<path d="M82.9 88.3h.1M87 81v1.1M88.3 82.1h.1"/>
</g>
<path d="M85.1 59.3l1.9 .3-1.9 .3z" fill-rule="evenodd" fill="#00a650" stroke="#231f20" stroke-width=".2"/>
<g fill="none" stroke="#231f20" stroke-width=".2">
<path d="M52.6 58.6v3.6M54.6 59.6h6M79.1 59.6h6M85.1 59.3l1.9 .3-1.9 .3zM87 59.6h.1M87 58.6v3.6M88.1 59.6h.1M48.5 78.6h1.9v2M52.6 62.9h.1M69.8 79.6h17.6M70.2 62.9v4a62.8 62.8 0 0 1-.6 8.8l.2 4-.3 2.4M70.2 65.4h15.8"/>
<path d="M70.7 79.6l-.9 .9M71.8 79.6l-2.2 2.1M72 62.9v1.3h2.6v-1.3M72.5 66h1.6v11.3h-1.6zM72.9 79.6l-2.6 2.5M73.3 62.9v3M73.3 66.3v.5M73.3 67.3v2.9M73.3 70.7v.4M73.3 71.6v2.9M73.3 75v.5M73.3 76v2.9"/>
<path d="M73.3 79.3v.5M74.1 79.6l-2.6 2.5M75.2 62.9v1.3h2.7M75.2 79.6l-2.5 2.5-.2 2.9 .4 1.5M75.5 80v.4l-.4 .2v.6h.8l.2 .6M75.5 79.3v.4M75.5 78.5v.5M75.6 65.5h.3v.4M75.6 77.7l-.1 .6M75.7 66h1.6v11.3h-1.6zM75.9 66.1v.5M75.9 66.8v.5"/>
<path d="M75.9 67.5v.5M75.9 68.3v.4M75.9 69v.5M75.9 69.7v.5M75.9 70.4v.5M75.9 71.2v.4M75.9 71.9v.5M75.9 72.6v.5M75.9 73.3v.5M75.9 74v.5M75.9 74.8v.5M75.9 75.5v.5"/>
<path d="M75.9 76.2v.5M75.9 76.9l-.2 .6M76.3 79.6l-2.6 2.5M76.4 64.7a1 1 0 0 0-1 .6l.2 .2M76.5 77.7v2.9M76.5 76.8v.5M76.5 73.4v2.9M76.5 72.4v.5M76.5 69.1v2.9M76.5 68.1v.5M76.5 65.8v1.8M76.6 64.7h.6l.4 .5-.1 .3h-.3v.4"/>
<path d="M77.2 66.1v.5M77.2 66.8v.5M77.2 67.5v.5M77.2 68.3v.4M77.2 69v.5M77.2 69.7v.5M77.2 70.4v.5M77.2 71.2v.4M77.2 71.9v.5M77.2 72.6v.5M77.2 73.3v.5M77.2 74v.5"/>
<path d="M77.2 74.8v.5M77.2 75.5v.5M77.2 76.2v.5M77.2 76.9l.1 .6M77.4 77.7l.1 .2M77.5 79.6l-2.1 2M77.5 80v.4l.4 .2v.6h-.8l-.2 .2M77.5 79.3v.4M77.5 78.5v.5M77.5 77.9v.4M77.9 62.9l-.1 1.3M78.1 62.9v3"/>
<path d="M78.1 66.3v.5M78.1 67.3v2.9M78.1 70.7v.4M78.1 71.6v2.9M78.1 75v.5M78.1 76v2.9M78.1 79.3v.5M78.4 62.9v1.3h2.7v-1.3M78.6 79.6l-2.6 2.5M78.9 66h1.6v11.3h-1.6zM79.7 77.7v2.9M79.7 76.8v.5"/>
<path d="M79.7 73.4v2.9M79.7 72.4v.5M79.7 69.1v2.9M79.7 68.1v.5M79.7 65.8v1.8M79.7 79.6l-2.5 2.5M80.9 79.6l-2.6 2.5M81.6 62.9v1.3h2.7v-1.3M82 79.6l-2.6 2.5M82.1 66h1.6v11.3h-1.6zM83.1 79.6l-2.5 2.5M84.3 79.6l-2.6 2.5"/>
<path d="M85.4 79.6l-2.6 2.5M86.1 62.9a58.9 58.9 0 0 0 .9 14.4M86.5 79.6l-2.5 2.5M87 62.9h.1M87 62.9v14.4M87 77.3a5 5 0 0 1-.6 4.8M87.3 79.9l-2.2 2.2M88.1 64.2h.1M46.5 87.4h9.2M46.7 82.1h5.1M50.1 87.6h.1M50.1 89.2v.9"/>
<path d="M52.6 82.1h.1M56.1 82.1l-.1 2.9 .3 1.5M56.2 82.1l-.1 2.5 .4 2.8M56.7 82.2l.2 1.1-.2 2.4-.1-1.1zM56.7 80.6v3.1M56.7 84.2v.5M56.7 85.2v3.1M57.2 82.1l.2 2.5-.3 2.3-.1 .5h-.5M57.4 82.1l.1 2.9-.4 1.5M59.3 82.1l-.1 2.9 .3 1.5M59.4 82.1l-.1 2.5 .2 1.5M59.5 86.1v.5"/>
<path d="M59.9 82.2l.2 1.1-.1 2.4-.2-1.1zM59.9 80.6l.1 3.1M59.9 84.2l.1 .5M59.9 85.2l.1 3.1M60.4 82.1l.2 1.2M60.6 84.6l-.4 2.8h-.5l-.2-.8M60.6 83.3v1.3M60.6 82.1l.1 2.9-.3 1.5M62.5 82.1l-.1 2.9 .4 1.5M62.7 82.1l-.2 2.5 .4 2.8h.5l.1-.5 .3-2.3-.1-2.5M63.1 82.2l-.1 2.4 .1 1.1M63.1 85.7h.1"/>
<path d="M63.2 82.2h.1M63.2 85.1v3.1M63.2 84.2v.5M63.2 80.6v3.1M63.2 82.2l.1 1.1-.1 2.4M63.8 82.1l.1 2.5-.3 1.9M65.7 82.1l-.1 2.9 .4 1.5M65.9 82.1l-.2 2.9 .4 2.4M66.4 82.2l.1 1.1-.1 2.4-.2-1.1zM66.4 80.6v3.1M66.4 84.2v.5M66.4 85.2v3.1"/>
<path d="M66.9 82.1l.1 2.5-.2 2.3-.2 .5h-.5M67 82.1l.1 2.9-.3 1.5M72.8 82.1l-.1 2.9 .4 2.4M73.3 82.2l.2 1.1-.2 2.4-.2-1.1zM73.3 80.3v3M73.3 80.6v3.1M73.3 84.2v.5M73.3 85.2v3.1M73.7 86.1v.5M73.7 86.6l-.2 .8h-.4M73.8 82.1l.1 2.9-.2 1.1M73.9 82.1l.2 2.9-.4 1.5"/>
<path d="M75.4 81.6l-.5 .5M76.1 81.4l-.4 1.5v1.7l.4 1.9M76.1 81.8l-.2 1.1v1.7l.2 1.5M76.1 86.6l.2 .8h.5M76.1 86.1v.5M76.5 85.7h.1M76.5 82.2l-.2 2.4 .2 1.1M76.5 82.2h.1M76.5 86.4v1.8M76.5 85.4v.5M76.5 82.1v2.9M76.5 81.1v.5"/>
<path d="M76.5 82.2l.2 1.1-.2 2.4M76.9 81.4l.2 1.9M76.9 81.4l.4 1.9M77.1 83.3v1.3M77.1 84.6l-.4 2.8M77.3 84.6l-.4 1.9M77.3 83.3v1.3M78.1 80.3v3M79.1 82.1l-.2 2.9 .4 1.5M79.2 82.1l-.1 2.9 .4 2.4h.5l.1-.5 .3-2.3-.2-2.5M79.7 82.2l-.2 2.4 .2 1.1M79.7 85.7h.1"/>
<path d="M79.7 82.2h.1M79.7 86.4v1.8M79.7 85.4v.5M79.7 82.1v2.9M79.7 81.1v.5M79.7 82.2l.2 1.1M79.9 83.3v1.3M79.9 84.6l-.2 1.1M80.4 82.1l.1 2.5-.4 1.9M82.3 82.1l-.1 2.9 .3 1.5M82.4 82.1l-.1 2.9 .4 2.4M82.9 80.6v3.1"/>
<path d="M82.9 84.2v.5M82.9 85.2v3.1M83.1 83.3l-.2-1.1-.1 1.1 .1 2.4 .2-1.1M83.1 83.3v1.3M83.3 86.1v.5M83.3 86.6l-.1 .8h-.5M83.4 82.1l.1 2.9-.2 1.1M83.6 82.1l.1 2.9-.4 1.5M86.7 81.7l-.5 .4"/>
</g>
<g fill="#231f20" stroke="#231f20" stroke-width=".2">
<path d="M88.1 59.6l1.9-.3v.6z" fill-rule="evenodd"/>
<path d="M52.6 59.6l2-.3v.6z" fill-rule="evenodd"/>
<path d="M85.1 59.3l1.9 .3-1.9 .3z" fill-rule="evenodd"/>
<path d="M50 80.2h.7l-.4 1.9z" fill-rule="evenodd"/>
<path d="M50.1 87.4l.4 1.9h-.7z" fill-rule="evenodd"/>
</g>
<path d="M137.1 41.2h46v24.5h-46z" fill="#fff"/>
<g fill="none" stroke="#231f20" stroke-width=".2">
<path d="M140.2 51.9h3.5M142.3 48.8h.1M142.3 55h.1M142.4 48.8v-2.7h34.4v2.7M142.4 48.8l1 2.8v.6M142.4 58.3v7.2M142.4 56.3h34.5M142.4 47.5h34.4M142.4 55v2.7h34.4v-2.7M142.4 55h2.8M142.4 48.8h2.8M142.7 54h.8"/>
<path d="M142.7 49.8h.8M143.4 52.2l-1 2.8M143.5 49.8v4.2M143.5 49.8l1 1M144.2 51.9h.5M144.4 51v1.8l.3 .3M144.4 51h.1M144.4 41.2v9.2M144.5 53l-1 1M144.7 50.7l-.3 .3M144.7 50.7h29.8l.3 .3M145.2 51.9h2.9"/>
<path d="M145.2 48.3h2.7v1.5h-2.7v-1.5M145.2 55.5h2.7v-1.5h-2.7v1.5M145.2 52.5h.7M145.2 50.7v.6h.7M145.2 52.5v.6M145.9 53.1v-.8a1.48 1.48 0 0 1 1.3 0v.8M145.9 50.7v.7l.6 .2 .7-.2v-.7M146 50.7l1 .1M146.3 42.4h4M147 53l-1 .1M147.2 52.5h.7v.6M147.9 50.7v.6h-.7"/>
<path d="M147.9 48.8h.5M147.9 55h.5M148.4 48.3h2.7v1.5h-2.7zM148.4 54h2.7v1.5h-2.7zM148.4 50.7v.6h.7M148.5 51.9h.5M149.1 53.1v-.8a1.5 1.5 0 0 1 1.3 0v.8M149.1 50.7v.7l.6 .2 .7-.2v-.7M149.1 52.5h-.7v.6M149.5 51.9h2.9M150.4 52.5h.7v.6M151.1 50.7v.6h-.7"/>
<path d="M151.1 48.8h.5M151.1 55h.5M151.3 59.1h.1M151.3 57.2v1.9M151.3 56.2v.5M151.3 52.8v2.9M151.3 51.9v.4M151.3 48.5v2.9M151.3 47.5v.5M151.3 45.2v1.8M151.6 48.3h2.7v1.5h-2.7zM151.6 54h2.7v1.5h-2.7z"/>
<path d="M151.6 50.7v.6h.7M152.3 53.1v-.8a1.5 1.5 0 0 1 1.3 0v.8M152.3 50.7v.7l.6 .2 .7-.2v-.7M152.3 52.5h-.7v.6M152.9 51.9h.5M153.6 52.5h.7v.6M153.8 51.9h2.9M154.3 50.7v.6h-.7M154.3 48.8h.5M154.3 55h.5M154.8 48.3h2.7v1.5h-2.7v-1.5M154.8 55.5h2.7v-1.5h-2.7v1.5"/>
<path d="M154.8 52.5h.7M154.8 50.7v.6h.7M154.8 52.5v.6M155.5 53.1v-.8a1.48 1.48 0 0 1 1.3 0v.8M155.5 50.7v.7l.7 .2 .6-.2v-.7M156.8 52.5h.7v.6M157.2 51.9h.5M157.5 50.7v.6h-.7M157.5 48.8h4.2M157.5 55h4.2M158.2 51.9h2.9M159.6 45.2v1.6"/>
<path d="M159.6 47.3v.5M159.6 48.3v2.9M159.6 51.7v.4M159.6 52.6v2.9M159.6 56v.5M159.6 57v1.6M161.5 51.9h.5M161.7 48.3h2.7v1.5h-2.7l.1-1.5M161.7 55.5h2.7v-1.5h-2.7l.1 1.5M161.7 52.5h.7M161.8 50.7l-.1 .6h.7M161.8 52.5l-.1 .6"/>
<path d="M162.4 53.1v-.8a1.5 1.5 0 0 1 1.3 0v.8M162.4 50.7v.7l.7 .2 .6-.2v-.7M162.5 51.9h2.9M163.7 52.5h.7v.6M164.4 50.7v.6h-.7M164.4 48.8h.6M164.4 55h.6M165 50.7v.6h.6M165.6 53.1v-.8a1.5 1.5 0 0 1 1.4 0l-.1 .8M165.6 50.7v.7l.7 .2 .6-.2 .1-.7M165.6 52.5h-.6v.6M165.9 51.9h.5"/>
<path d="M166.8 51.9h2.9M166.9 52.5h.7v.6M166.9 51.3h.7M167.6 49.8v-1.5h-2.6v1.5h2.6M167.6 54v1.5h-2.6v-1.5h2.6M167.6 50.7v.6M167.6 48.8h.6M167.6 55h.6M167.9 59.7v3.2M167.9 59.1h.1M167.9 57.2v1.9M167.9 56.2v.5"/>
<path d="M167.9 52.8v2.9M167.9 51.9v.4M167.9 48.5v2.9M167.9 47.5v.5M167.9 45.2v1.8M168.2 48.3h2.6v1.5h-2.6zM168.2 54h2.6v1.5h-2.6zM168.2 50.7v.6h.7M168.8 53.1v-.8a1.48 1.48 0 0 1 1.4 0v.8M168.9 50.7l-.1 .7 .7 .2 .7-.2v-.7M168.9 52.5h-.7v.6M168.9 42.4h4"/>
<path d="M170.2 52.5h.6v.6M170.2 51.9h.5M170.8 50.7v.6h-.6M170.8 48.8h.6M170.8 55h.6M171.2 51.9h2.9M171.4 48.3h2.7l-.1 1.5h-2.6v-1.5M171.4 55.5h2.7v-1.5h-2.7v1.5M171.4 52.5h.7M171.4 50.7v.6h.7M171.4 52.5v.6M172.1 53.1v-.8a1.5 1.5 0 0 1 1.3 0v.8"/>
<path d="M172.1 50.7v.7l.6 .2 .7-.2v-.7M173.4 52.5h.7l-.1 .6M174.1 55h2.7M174.1 48.8h2.7M174.1 50.7l-.1 .6h-.6M174.1 50.7h.1M174.5 51.9h.5M174.7 53l1 1M174.8 53.1h6.7M174.8 50.7h6.5M174.8 42.4h.1M174.8 51h.1"/>
<path d="M174.8 51v1.8l-.3 .3h-29.8M174.8 41.2v9.2M175.5 51.9h3.6M175.7 49.8v4.2M175.7 54h1.4M175.7 49.8h1.4M175.7 49.8l-1 1M176.8 48.8l.1 .2M176.9 49l.9 3-1 3M176.9 47.5h.1M176.9 46.1h.1M179.6 46.8v2"/>
<path d="M179.7 54.7v1.9h1.3M138.6 63.8h1.9M147.5 61.1h1.9M151.3 63.8h.1M151.3 65.3v-5.6v5.9M153.3 63.8h1.9M167.9 61.1h.1M169.8 61.1h2"/>
</g>
<g fill="#231f20" stroke="#231f20" stroke-width=".2">
<path d="M149.4 60.8l1.9 .3-1.9 .3z" fill-rule="evenodd"/>
<path d="M167.9 61.1l1.9-.3v.6z" fill-rule="evenodd"/>
<path d="M179.6 53.1l.3 1.9h-.6z" fill-rule="evenodd"/>
<path d="M179.3 48.8h.6l-.3 1.9z" fill-rule="evenodd"/>
<path d="M140.5 63.5l1.9 .3-1.9 .3z" fill-rule="evenodd"/>
<path d="M151.3 63.8l2-.3v.6z" fill-rule="evenodd"/>
<path d="M144.4 42.4l1.9-.3v.6z" fill-rule="evenodd"/>
<path d="M172.9 42.1l1.9 .3-1.9 .3z" fill-rule="evenodd"/>
</g>
<path d="M97.2 56.4h23.8v35.2h-23.8z" fill="#fff"/>
<g fill="none" stroke="#231f20" stroke-width=".2">
<path d="M102.8 60h1.9M106.6 58.4v5.3M115.4 60h.1M115.4 58.5v5.2M117.3 60h1.9M97.5 64.3h8.5M99.4 66.3v2.6M99.4 64.3h.1M99.4 77.5v4.2M106.6 64.3l-1.4 19.3M106.6 64.3h.1M106.6 64.3h1.3"/>
<path d="M107.9 64.3v19.3M107.9 64.3l1 1.3h4.2l1-1.3M107.9 64.3h.1M111 65.6v18M113.1 65.6h.1M114.1 64.3v19.3M114.1 64.3h1.3M115.4 64.3l1.4 19.3h-11.6M115.4 64.3h.1M97.6 83.6h7M101.4 87.1h1.9M105.2 84.3v5.2"/>
<path d="M105.2 83.6h.1M107.3 89.1l.2 .3h.5l.2-.3M107.3 89.1h.9M107.3 83.6v5.5M107.4 83.6l.1 2.5-.2 1.8M108 83.6a13.8 13.8 0 0 0 .2 4.3M108.2 83.6v5.5M113.9 89.1l.1 .3h.5l.2-.3M113.9 89.1h.8M113.9 83.6v5.5M114 83.6l.1 2.5-.2 1.8M114.6 83.6a14.2 14.2 0 0 0 .1 4.3"/>
<path d="M114.7 83.6v5.5M116.8 84.3v5.1M116.8 87.1h.1M118.7 87.1h2"/>
</g>
<g fill="#231f20" stroke="#231f20" stroke-width=".2">
<path d="M103.3 86.8l1.9 .3-1.9 .3z" fill-rule="evenodd"/>
<path d="M116.8 87.1l1.9-.3v.6z" fill-rule="evenodd"/>
<path d="M99.1 81.7h.6l-.3 1.9z" fill-rule="evenodd"/>
<path d="M99.4 64.3l.3 2h-.6z" fill-rule="evenodd"/>
<path d="M104.7 59.7l1.9 .3-1.9 .3z" fill-rule="evenodd"/>
<path d="M115.4 60l1.9-.3v.6z" fill-rule="evenodd"/>
</g>
<path d="M130.7 88.4h14.5v3.5h-14.5z" fill="#fff"/>
<text font-size="4.2" fill="#231f20" x="65.6" y="28">CROWN EDGE Card Edge-style High Current Connectors</text>
<g font-size="3.5" fill="#231f20">
<text x="65.6" y="17.9">Power Connectors &amp; Interconnection Systems</text>
<text x="9.9" y="111.8" transform="rotate(-90 9.9 111.8)">Card Edge Products</text>
</g>
<g font-size="3.2" fill="#231f20">
<text x="162.9" y="28">(Continued)</text>
<text x="21.2" y="36.2">16-Position Signal Module</text>
<text x="21.2" y="39.8">Part Numbers</text>
<text x="21.2" y="143.5">24-Position Signal Module</text>
<text x="21.2" y="147">Part Numbers</text>
<text x="14.3" y="260.3">178</text>
</g>
<g font-size="2.8" fill="#231f20">
<text x="21.2" y="43.7">6650534-1</text>
<text x="36" y="43.7">Press-fit tail</text>
<text x="21.2" y="150.9">6650494-1</text>
<text x="21.2" y="154.8">6651193-1</text>
<text x="36" y="154.8">Long solder tail</text>
<text x="36" y="150.9">Press-fit tail</text>
<text x="21.2" y="158.7">6651214-1</text>
<text x="36" y="158.7">Short solder tail</text>
</g>
<g font-size="2.6" fill="#231f20">
<text x="21.2" y="264">Catalog 1773096</text>
<text x="21.2" y="266.9">Revised 2-10</text>
<text x="53.2" y="264">Dimensions are in inches and</text>
<text x="53.2" y="266.9">millimeters unless otherwise</text>
<text x="53.2" y="269.7">specified. Values in brackets</text>
<text x="89.5" y="264">Dimensions are shown for</text>
<text x="89.5" y="269.7">Specifications subject</text>
<text x="89.5" y="266.9">reference purposes only.</text>
<text x="122.7" y="264">USA: 1-800-522-6752</text>
<text x="122.7" y="269.7">Mexico: 01-800-733-8926</text>
<text x="122.7" y="266.9">Canada: 1-905-470-4425</text>
<text x="159.4" y="264">South America: 55-11-2103-6000</text>
<text x="159.4" y="269.7">Japan: 81-44-844-8013</text>
<text x="159.4" y="266.9">Hong Kong: 852-2735-1628</text>
<text x="21.2" y="272.5">www.tycoelectronics.com</text>
<text x="53.2" y="272.5">are metric equivalents.</text>
<text x="89.5" y="272.5">to change.</text>
<text x="122.7" y="272.5">C. America: 52-55-1106-0803</text>
<text x="159.4" y="272.5">UK: 44-(0)8002-67666</text>
</g>
<text font-size="2.5" fill="#231f20" x="65.6" y="255.8">Note: All part numbers are RoHS compliant.</text>
<g font-size="2.1" fill="#231f20">
<text x="157.6" y="41.7">.932</text>
<text x="156.3" y="44.2">(23.67)</text>
<text x="67.2" y="59.2">1.055</text>
<text x="91.5" y="59.1">.032</text>
<text x="119.7" y="59.4">.269</text>
<text x="181.3" y="58.6">(1.83)</text>
<text x="182" y="56.1">.072</text>
<text x="67.1" y="61.7">(26.8)</text>
<text x="91.4" y="61.6">(0.8)</text>
<text x="119.6" y="61.9">(6.8)</text>
<text x="155.4" y="65.9">(6.95)</text>
<text x="156.1" y="63.4">.274</text>
<text x="171.7" y="63.2">(12.90)</text>
<text x="173" y="60.8">.508</text>
<text x="37.7" y="77.7">.200 (5.08)</text>
<text x="96.7" y="74.8">(15.0)</text>
<text x="97.4" y="72.4">.591</text>
<text x="37.7" y="80.2">.160 (4.06)</text>
<text x="120.8" y="89.2">(9.0)</text>
<text x="120.9" y="86.7">.356</text>
<text x="134.6" y="90.3">.213 (5.40)</text>
<text x="151.7" y="152.5">(36.57)</text>
<text x="152.4" y="150">1.440</text>
<text x="185.4" y="154.4">.072</text>
<text x="184.7" y="156.9">(1.83)</text>
<text x="115.7" y="166.9">.269</text>
<text x="175.4" y="167.5">.508</text>
<text x="54.4" y="169.6">1.563 (39.7)</text>
<text x="115.6" y="169.4">(6.8)</text>
<text x="142.9" y="172.7">(6.95)</text>
<text x="143.6" y="170.3">.274</text>
<text x="158.1" y="171.5">(12.90)</text>
<text x="159.4" y="169">.508</text>
<text x="174.1" y="169.9">(12.90)</text>
<text x="93.3" y="179.8">.591</text>
<text x="92.6" y="182.3">(15.0)</text>
<text x="92.5" y="196.6">(9.0)</text>
<text x="92.6" y="194.1">.356</text>
<text x="29.2" y="200.5">.200 (5.08)</text>
<text x="29.2" y="202.9">.160 (4.06)</text>
</g>
</svg>
